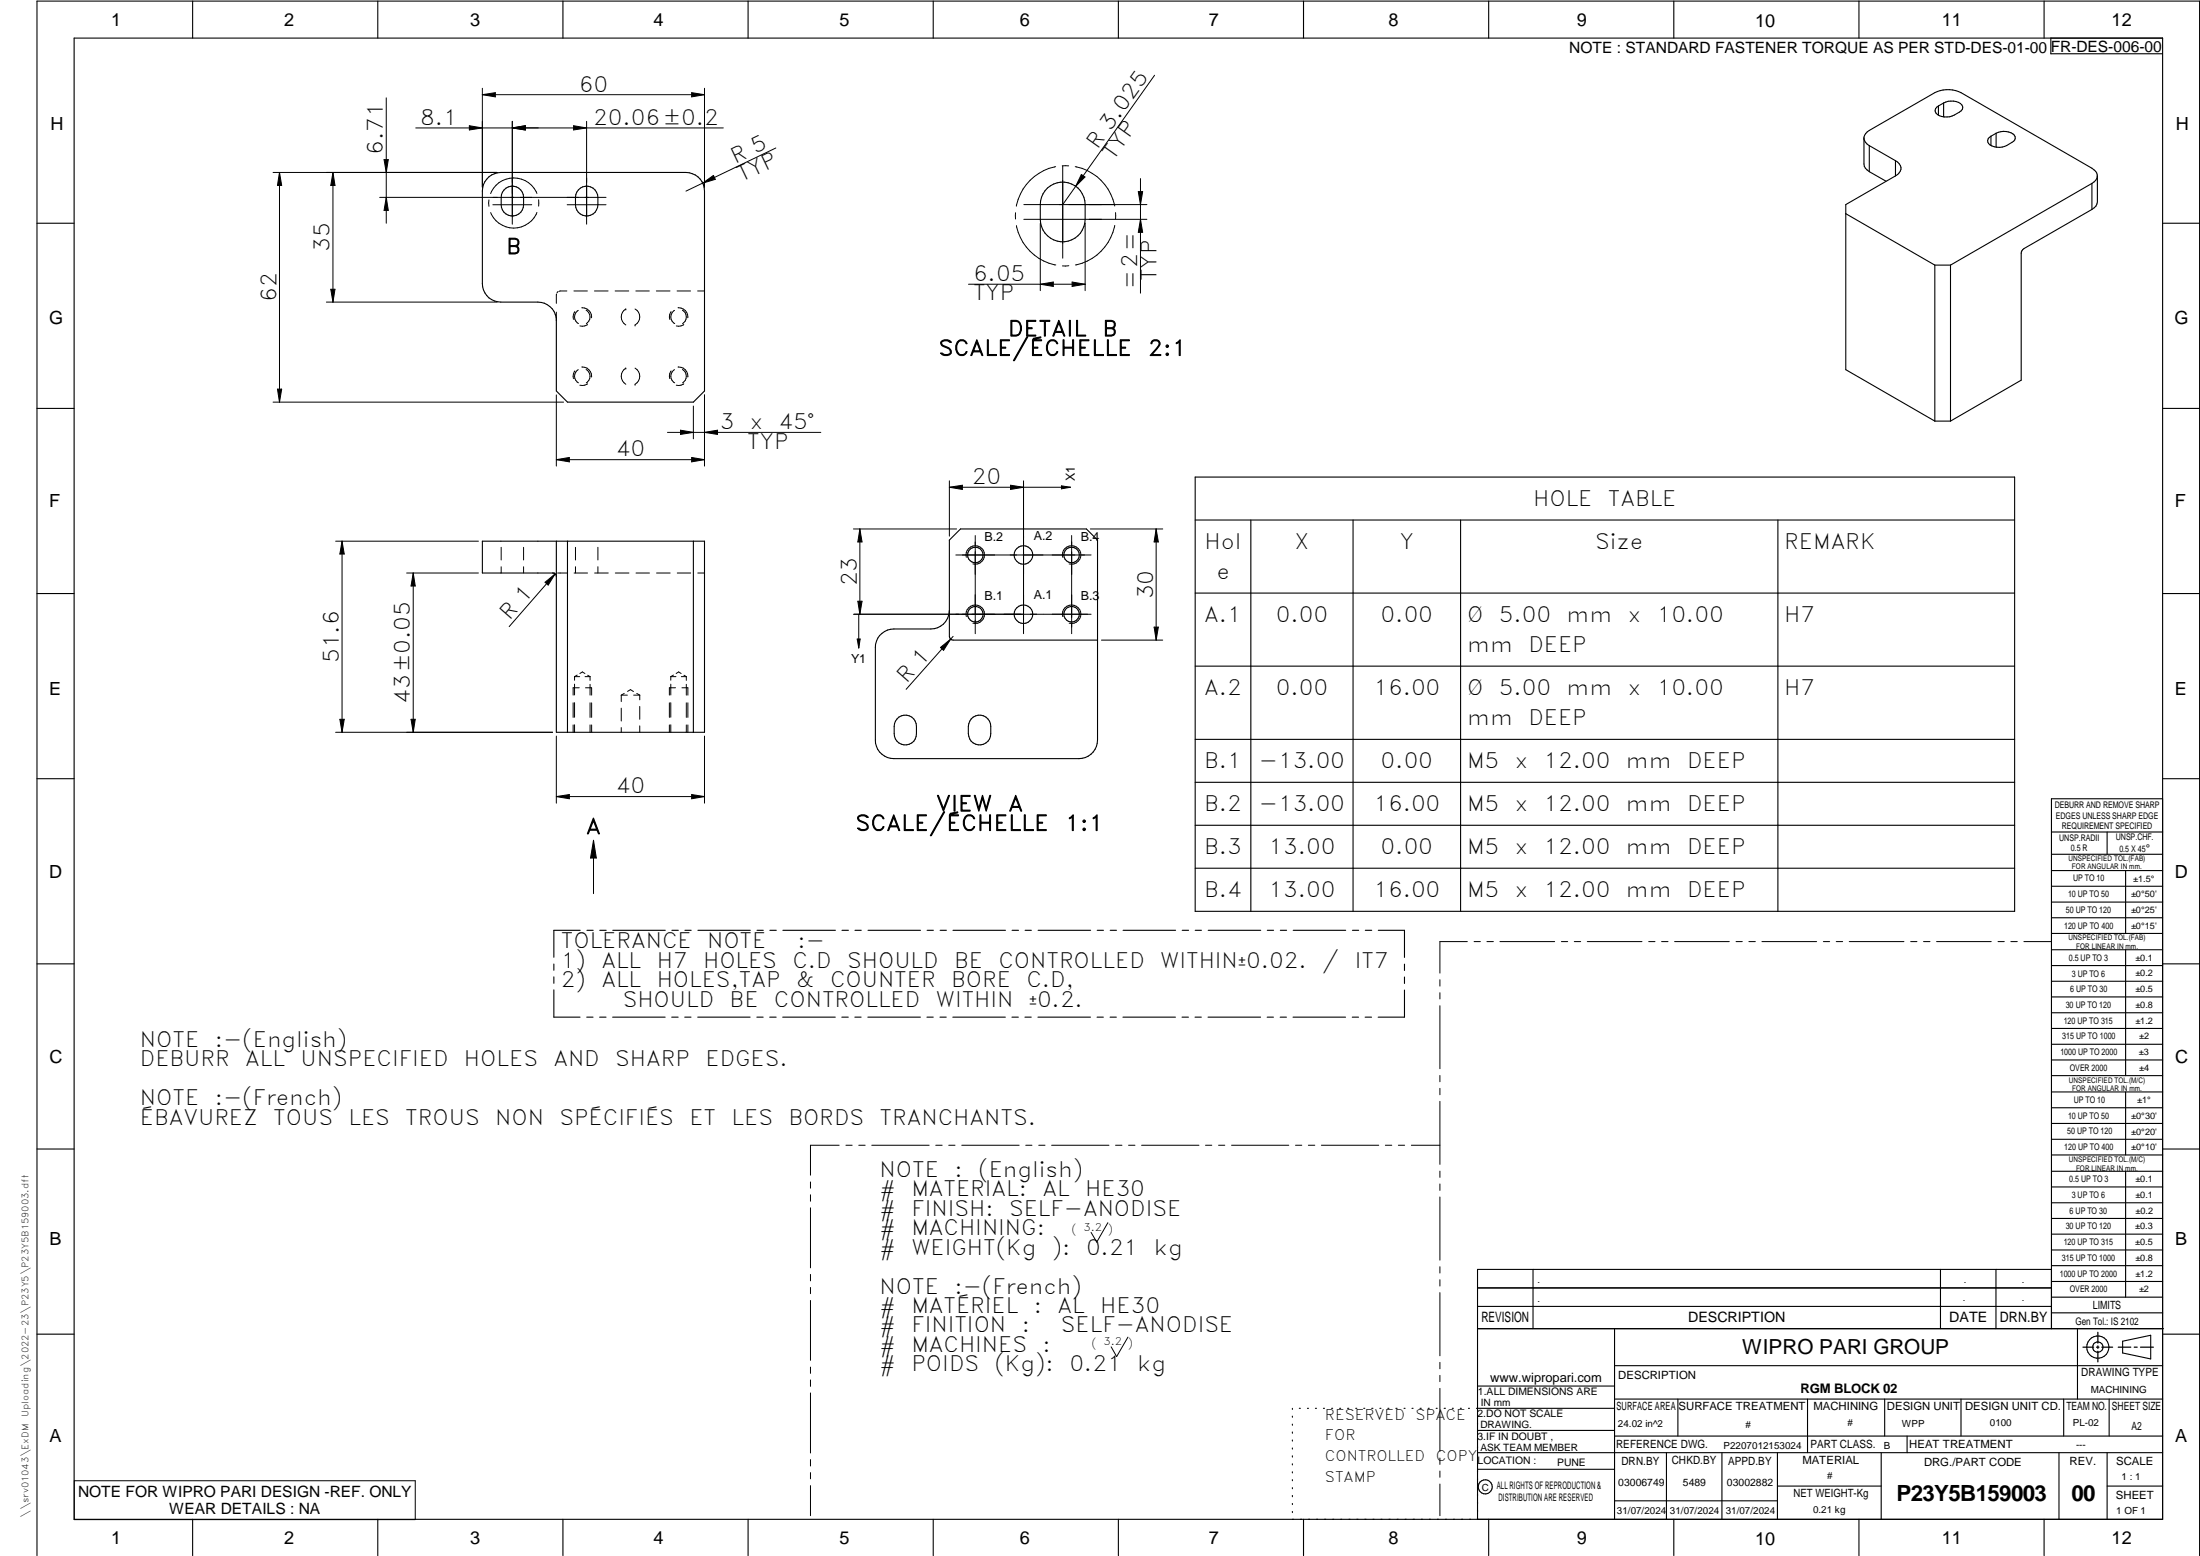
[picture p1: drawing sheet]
<svg xmlns="http://www.w3.org/2000/svg" width="594mm" height="420mm" viewBox="0 0 594 420" stroke-linecap="round" stroke-linejoin="round" font-family="sans-serif">
<g fill="none" stroke="#000" stroke-width=".3">
<path d="M20 10.3h564v400h-564zM52 .3v10M102 .3v10M152 .3v10M202 .3v10M252 .3v10M302 .3v10M352 .3v10M402 .3v10M452 .3v10M502 .3v10M552 .3v10"/>
<path d="M553.8 10.3v4.2h30.2M503.3 37.5a3 3 0 0 0 1.5 1.8M504.8 39.3l7 4.1M504.8 39.3v7.1M523.4 28.6v2.5M524.8 27.8a4.3 4.3 0 0 1 5 .5 1.24 1.24 0 0 1-.7 2 4.9 4.9 0 0 1-6.3 .3 1.24 1.24 0 0 1 .6-2M524.8 27.8v3.7M524.8 27.8l-1.4 .8M537.6 36.8v2.5M539 36v3.8M539 36a4.5 4.5 0 0 1 4.9 .5 1.24 1.24 0 0 1-.6 1.9 4.8 4.8 0 0 1-6.3 .4 1.28 1.28 0 0 1 .6-2M539 36l-1.4 .8"/>
<path d="M132 47.8a5.6 5.6 0 0 1 3.2-1.2h50a5 5 0 0 1 5 5v54l-3 3h-34l-3-3v-19a4.9 4.9 0 0 0-5-5h-10a4.9 4.9 0 0 1-4.9-5v-25a5 5 0 0 1 1.7-3.8zM136.1 51.3a3 3 0 0 1 3.3-.8 3 3 0 0 1 2 2.8 4.3 4.3 0 0 1-1.3 4.5 3 3 0 0 1-4.8-2.5 4.6 4.6 0 0 1 .8-4zM156.2 51.3a3 3 0 0 1 3.3-.8 3 3 0 0 1 2 2.8 4.3 4.3 0 0 1-1.4 4.5 3 3 0 0 1-4.7-2.5 4.6 4.6 0 0 1 .8-4zM282.9 50.8a6.1 6.1 0 0 1 6.5-1.1 6.1 6.1 0 0 1 3.6 5.5 10.6 10.6 0 0 1-.7 6.9 6 6 0 0 1-6.8 3 6 6 0 0 1-4.6-5.9 11.2 11.2 0 0 1 .7-6.8zM498.4 57.7l24.1 13.9M504.8 46.4a2.51 2.51 0 0 1-1.5-2.1v-7.3a2.92 2.92 0 0 1 1.5-1.8l17.7-10.2a8.1 8.1 0 0 1 7 0l35.4 20.4a2.18 2.18 0 0 1 1.4 2.1 2.18 2.18 0 0 1-1.4 2M504.8 46.4l4.5 2.5M511.8 43.4v4.1M511.8 43.4a2.16 2.16 0 0 1 1.5 2 2.16 2.16 0 0 1-1.5 2.1M511.8 47.5l-13.4 7.7v44.6l24.1 13.9M564.9 56.6l-18.4 10.5-.7 .9v34.7l-19.1 11M564.9 49.5v7.1"/>
<path d="M564.9 49.5l-38.2 22.1M566.4 47.5v7a2.46 2.46 0 0 1-1.5 2.1M10 60.3h10M522.5 71.6v42.1M522.5 71.6h4.2M526.7 71.6v42.1M584 60.3h10M10 110.3h10M522.5 113.7h4.2M584 110.3h10M322.7 128.8h221.3v117.3h-221.3zM150.2 146.1v51.6h40v-51.6h-59.9v8.6h19a1.01 1.01 0 0 1 .9 1"/>
<path d="M153.2 146.1v51.6M187.2 146.1v51.6M322.7 140.4h221.3M337.8 140.4v105.7M365.4 140.4v105.7M394.4 140.4v105.7M480.1 140.4v105.7M10 160.3h10M256.4 164.8a5 5 0 0 1-5 5h-10a5 5 0 0 0-5 5v25.1a4.9 4.9 0 0 0 5 5h50a5 5 0 0 0 5-5v-54.1l-3-3h-34l-3 3v26a1.01 1.01 0 0 0 1 1h39M322.7 160.1h221.3M322.7 179.9h221.3M584 160.3h10"/>
<path d="M242.7 193.6a3 3 0 0 1 4.8 2.5 4.4 4.4 0 0 1-1.3 4.5 3 3 0 0 1-4.7-2.5 4.4 4.4 0 0 1 1.2-4.5zM262.2 194.1a3 3 0 0 1 3.4-.8 3 3 0 0 1 1.9 2.8 4.3 4.3 0 0 1-1.3 4.5 3 3 0 0 1-4.7-2.5 5 5 0 0 1 .7-4zM322.7 199.6h221.3M10 210.3h10M322.7 211.2h221.3M584 215.7h-30v143.1M584 210.3h10M322.7 222.8h221.3M322.7 234.4h221.3M554 224.7h30M554 230.7h30M554 235.1h30"/>
<path d="M554 239.3h30M569 224.7v6M574 235.1v17M156.7 251.2h-7.1v7.3M158.5 251.2h1.7M162 251.2h1.7M165.5 251.2h14.2M181.4 251.2h1.8M184.9 251.2h1.7M188.5 251.2h14.1M204.4 251.2h1.7M207.9 251.2h1.7"/>
<path d="M211.4 251.2h14.2M227.4 251.2h1.7M230.9 251.2h1.7M234.4 251.2h14.2M250.4 251.2h1.6M253.9 251.2h1.7M257.3 251.2h14.2M273.3 251.2h1.7M276.8 251.2h1.7M280.3 251.2h14.2M296.3 251.2h1.7M299.8 251.2h1.7"/>
<path d="M303.3 251.2h14.2M319.2 251.2h1.8M322.7 251.2h1.7M326.3 251.2h14.1M342.2 251.2h1.7M345.7 251.2h1.7M349.2 251.2h14.2M365.2 251.2h1.7M368.7 251.2h1.7M372.2 251.2h7.1v7.3M554 243.6h30M554 247.8h30"/>
<path d="M554 252.1h30M554 256.5h30M574 256.5v33.9M10 260.3h10M149.6 260.3v1.7M149.6 263.8v1.7M149.6 267.3v7.4h7M158.4 274.7h1.7M161.9 274.7h1.8M165.4 274.7h14.2M181.4 274.7h1.7M184.9 274.7h1.7"/>
<path d="M188.4 274.7h14.2M204.4 274.7h1.7M207.8 274.7h1.8M211.4 274.7h14.1M227.3 274.7h1.8M230.8 274.7h1.7M234.4 274.7h14.1M250.3 274.7h1.7M253.8 274.7h1.7M257.3 274.7h14.2M273.3 274.7h1.7M276.8 274.7h1.7"/>
<path d="M280.3 274.7h14.2M296.2 274.7h1.7M299.8 274.7h1.6M303.2 274.7h14.2M319.2 274.7h1.7M322.7 274.7h1.7M326.2 274.7h14.2M342.2 274.7h1.7M345.7 274.7h1.7M349.2 274.7h14.1M365.2 274.7h1.7M368.6 274.7h1.8"/>
<path d="M379.3 267.3v7.4h-7.2M379.3 260.4v1.6M379.3 263.8v1.8M554 260.7h30M554 265h30M554 269.2h30M554 273.5h30M554 277.7h30M584 260.3h10M554 282h30M554 286.2h30M554 290.4h30"/>
<path d="M554 294.9h30M554 299.1h30M574 294.9v17M10 310.3h10M554 303.4h30M554 307.6h30M554 311.9h30M554 316.3h30M574 316.3v34M584 310.3h10M554 320.5h30M554 324.8h30"/>
<path d="M554 329h30M554 333.2h30M554 337.5h30M399 358.8h185.2M399 352.8h155M399 347.8h155M414 342.8v16M436 358.8v51.5M524 342.8v16M539 342.8v16M554 341.8h30M554 346h30"/>
<path d="M554 350.3h30M554 354.5h30M554 342.8h-155v67.5M561 358.8v19M10 360.3h10M399 374.3h37M436 377.8h148M453.1 377.8v10M488.1 377.8v14.5M508.9 377.8v10M529.5 377.8v10M557.3 377.8v10"/>
<path d="M569.5 377.8v10M573.2 362.2l7.6-1.6v6.3l-7.6-1.6zM584 368.8h-148M584 360.3h10M349 380.3v.3M349 382.4v.3M349 384.6v.3M349 386.7v.3M349 388.8v.3M349 391v.3M349 393.1v.3M349 395.3v.3"/>
<path d="M349 397.4v.3M349 399.5v.3M350.9 380.3h.2M353.1 380.3h.2M355.2 380.3h.3M357.4 380.3h.3M359.6 380.3h.3M361.7 380.3h.3M363.9 380.3h.3M366.1 380.3h.3M368.3 380.3h.2M370.4 380.3h.3"/>
<path d="M372.6 380.3h.3M374.8 380.3h.3M376.9 380.3h.4M379.1 380.3h.3M381.3 380.3h.3M383.4 380.3h.4M385.6 380.3h.3M387.8 380.3h.3M390 380.3h.3M392.2 380.3h.3M394.3 380.3h.3M396.5 380.3h.3"/>
<path d="M398.7 380.3h37.3M399 396.7h37M399 392.3h185M399 386.2h37M436 387.8h148M450 392.3v18M465 392.3v18M480 392.3v18M508 392.3v18M515 387.8v4.5M556 392.3v18M569 392.3v18"/>
<path d="M52 410.3v9.7M102 410.3v9.7M152 410.3v9.7M202 410.3v9.7M252 410.3v9.7M302 410.3v9.7M349 401.7v.3M349 403.8v.4M349 406v.3M349 408.1v.3M352 410.3v9.7M402 410.3v9.7"/>
<path d="M436 405.3h44M452 410.3v9.7M480 401.3h28M502 410.3v9.7M552 410.3v9.7M569 401.3h15M10 420v-419.7h584v419.7"/>
<circle cx="263.4" cy="149.8" r="2.1"/>
<circle cx="276.4" cy="149.9" r="2.5"/>
<circle cx="289.4" cy="149.8" r="2.1"/>
<circle cx="263.4" cy="165.8" r="2.1"/>
<circle cx="276.4" cy="165.9" r="2.5"/>
<circle cx="289.4" cy="165.9" r="2.1"/>
<circle cx="566.5" cy="363.7" r="1.39"/>
<circle cx="566.5" cy="363.8" r="3"/>
<circle cx="401.1" cy="401.5" r="1.9"/>
</g>
<g fill="none" stroke="#000" stroke-width=".27">
<path d="M104.3 26.4v33.9M112.3 34.5h83M126.7 34l3.6 .5-3.6 .6zM130.3 23.8v26.7M130.3 25.6l3.5-.6v1.2zM130.3 25.6h59.9M138.3 34.5l3.6-.5v1.1zM138.3 32.8v27.7M154.9 34l3.5 .5-3.5 .6zM158.4 32.8v27.7M186.8 25l3.4 .6-3.4 .6zM190.2 23.8v26.7"/>
<path d="M209.5 40l-24.3 11.6M311.8 20.3l-24.8 34.9M73.7 46.6h60.5M75.5 46.6v62M75.5 46.6l.6 3.5h-1.2zM89.9 46.6v35M89.9 46.6l.6 3.5h-1.2zM102.5 53.3h61.2M103.7 43.1h1.2l-.6 3.5zM104.3 53.3l.6 3.5h-1.2zM132 54v1.7M133.1 55.3h10.5"/>
<path d="M145 52.2a6.7 6.7 0 0 0-6.3-4.2 6.7 6.7 0 0 0-6.2 4.3M145 57.4a6.7 6.7 0 0 1-6.2 4.2 6.7 6.7 0 0 1-6.3-4.2M145.5 53.9v1.8M153.2 55.3h10.5M189.8 49.4l2.9-2 .5 1zM274.2 57.4v1.7M276.5 55.2h33.2M276.5 59.2h33.2M285.1 45a13.5 13.5 0 0 0-10.7 10.7M287 44.8v24.9M288.6 44.8h-1.8M290.4 45a13.5 13.5 0 0 1 10.6 10.6"/>
<path d="M292 47.1l1 .7-2.5 2.5zM301.2 57.4v1.7M307.4 51.7h1.2l-.6 3.5zM308 59.2l.6 3.5h-1.2zM308 48.2v31M89.3 78.1h1.2l-.6 3.5zM150.3 79.4l-.1 2.5M150.7 78.7l-.3 .4M153.1 78.6l-2.1 .1M155 78.6h3.6M160.5 78.6h3.7M166.1 78.6h3.7"/>
<path d="M171.7 78.6h3.6M177.2 78.6h3.7M182.8 78.6h3.7M188.4 78.6h1.8M261.5 76.8h31.5M274.5 60.9a13.4 13.4 0 0 0 10.6 10.6M280.9 76.8l3.5-.6v1.1zM280.9 60.3v18.2M288.6 71.8h-1.7M289.5 76.2l3.5 .6-3.5 .5zM293 60.3v18.2M301 60.9a13.5 13.5 0 0 1-10.6 10.6"/>
<path d="M88.1 81.6h46.1M150.2 84.3v2.3M155.2 84.2a2.36 2.36 0 0 0-.4 2M156.2 83.8a2.04 2.04 0 0 0 0 3.6M156.2 99.8a2.04 2.04 0 0 0 0 3.6M157.1 83.1a2.48 2.48 0 0 1 2.6 2.7M157.1 99.1a2.48 2.48 0 0 1 2.6 2.7M158.3 83.8a2.08 2.08 0 0 1 0 3.6M158.3 99.8a2.08 2.08 0 0 1 0 3.6M158.7 87.6a2.36 2.36 0 0 1-2.1 .4M169 83.4a2.51 2.51 0 0 0 0 4.4M169 99.4a2.55 2.55 0 0 0 0 4.4"/>
<path d="M169 83.4h.1M169 99.4h.1M171.5 87.8h.1M171.5 83.4a2.47 2.47 0 0 1 0 4.4M171.5 99.4a2.51 2.51 0 0 1 0 4.4M181.2 84.2a2.36 2.36 0 0 0-.4 2M182.2 99.8a2.04 2.04 0 0 0 0 3.6M182.2 83.8a2.04 2.04 0 0 0 0 3.6M183.1 99.1a2.43 2.43 0 0 1 2.6 2.7M183.1 83.1a2.43 2.43 0 0 1 2.6 2.7M184.3 99.8a2.08 2.08 0 0 1 0 3.6M184.3 83.8a2.08 2.08 0 0 1 0 3.6"/>
<path d="M184.7 87.6a2.31 2.31 0 0 1-2.1 .4M73.7 108.6h78.5M74.9 105.1h1.2l-.6 3.5zM150.2 106.6v19.3M155.2 100.2a2.36 2.36 0 0 0-.4 2M158.7 103.6a2.36 2.36 0 0 1-2.1 .4M171.5 103.8h.1M180.2 116.8h41.5M181.2 100.2a2.36 2.36 0 0 0-.4 2M183.8 116.2l3.4 .6-3.4 .5zM184.7 103.6a2.31 2.31 0 0 1-2.1 .4M187.2 109.6v8.9"/>
<path d="M190.2 106.6v19.3M190.2 116.8l3.6-.6v1.1zM150.2 124.1h40M150.2 124.1l3.5-.6v1.2zM186.8 123.5l3.4 .6-3.4 .6zM256.4 131.6h32.6M256.4 129.8v15M256.4 131.6l3.5-.6v1.2zM272.9 131l3.5 .6-3.5 .6zM276.4 129.8v41.3M286.6 131.2l2.4 .4-2.4 .4zM90.6 146.1h38.6"/>
<path d="M92.4 146.1l.6 3.5h-1.2zM92.4 146.1v51.6M109.8 154.7h19.4M111.6 154.7v43M111.6 154.7l.5 3.5h-1.1zM135.3 147.8v3.4M135.3 153v1.7M141.4 147.8v3.4M141.4 153v1.7M147.2 157.2l2.7-2.2-1.9 3zM149.3 154.7h.6M149.9 155l-12.4 14.2"/>
<path d="M150.6 154.7h2.5M155 154.7h3.7M155.4 147.8v3.4M155.4 153v1.7M160.6 154.7h3.6M161.5 147.8v3.4M161.5 153v1.7M166.2 154.7h3.6M171.7 154.7h3.7M177.3 154.7h3.7M182.9 154.7h3.6M188.4 154.7h1.8"/>
<path d="M230.5 142.8h27.8M232.2 142.8l.6 3.5h-1.2zM232.2 142.8v23.1M258.1 149.9h12.9M260.9 150.5a2.5 2.5 0 0 1 2.2-3.1 2.5 2.5 0 0 1 2.8 2.7 2.5 2.5 0 0 1-3.2 2.2M263.3 144.6v26.5M271.1 149.9h23.5M287 150.5a2.49 2.49 0 0 1 2.2-3.1 2.49 2.49 0 0 1 2.7 2.7 2.49 2.49 0 0 1-3.2 2.2M289.4 144.6v26.5M294.4 142.8h19.6M312.2 142.8l.6 3.5h-1.1zM312.2 142.8v30"/>
<path d="M230.5 165.9h51.1M231.5 172.6h.8l-.4 2.4zM231.6 162.3h1.2l-.6 3.6zM231.9 165.9v9.1M254 174.8l2.7-2.2-1.9 3zM257.4 171.8l-12.7 14.3M260.9 166.5a2.5 2.5 0 0 1 2.2-3.1 2.5 2.5 0 0 1 2.8 2.7 2.5 2.5 0 0 1-3.2 2.2M281.7 165.9h12.9M287 166.5a2.49 2.49 0 0 1 2.2-3.1 2.49 2.49 0 0 1 2.7 2.7 2.49 2.49 0 0 1-3.2 2.2M297.4 172.8h16.6M311.7 169.3h1.1l-.6 3.5zM90.6 197.7h58.6"/>
<path d="M91.8 194.2h1.2l-.6 3.5zM111 194.2h1.1l-.5 3.5zM150.2 198.8v18.1M154.8 189.8v3.9M154.8 195.7v2M155.1 182.7h1.4M155.1 182.7v1M155.1 184.7v3M155.1 189.7v4M155.1 195.7v2M155.9 182.3l-.8 .4M156.4 185.7h-1.6v2"/>
<path d="M156.6 181.9l.7-.5 .6 .5M158 182.7h1.3M158.1 185.7h1.7v2M158.7 182.3l.6 .4M159.3 182.7v1M159.3 184.8v2.9M159.3 189.8v3.9M159.3 195.7v2M159.8 189.8v3.9M159.8 195.7v2M167.8 187.7h1.6M167.8 187.7v1.7"/>
<path d="M167.8 191.2v3.5M167.8 196.5v1.2M168.6 187.2l-.8 .5M169.5 186.7l.8-.5 .8 .5M171.1 187.7h1.7M172 187.2l.8 .5M172.8 187.7v1.3M172.8 190.8v3.4M172.8 196v1.7M180.8 189.8v3.9M180.8 195.7v2M181.1 182.7v1"/>
<path d="M181.1 184.7v3M181.1 189.7v4M181.1 195.7v2M181.1 182.7h1.4M181.9 182.3l-.8 .4M182.4 185.7h-1.6v2M182.6 181.9l.7-.5 .6 .5M184 182.7h1.3M184.1 185.7h1.7v2M184.7 182.3l.6 .4M185.3 182.7v1M185.3 184.8v2.9"/>
<path d="M185.3 189.8v3.9M185.3 195.7v2M185.8 189.8v3.9M185.8 195.7v2M190.2 198.8v18.1M150.2 215.1h40M150.2 215.1l3.5-.6v1.2zM186.8 214.5l3.4 .6-3.4 .6zM160.3 226.9v14.4M160.3 226.9l.7 4.8h-1.5zM396.2 254.3h-7.4v8.5M398.1 254.3h1.6"/>
<path d="M401.5 254.3h1.8M405 254.3h14.8M421.6 254.3h1.7M425.1 254.3h1.7M428.6 254.3h14.8M445.2 254.3h1.7M448.7 254.3h1.7M452.2 254.3h14.8M468.8 254.3h1.7M472.3 254.3h1.7M475.8 254.3h14.8M492.4 254.3h1.7"/>
<path d="M495.8 254.3h1.8M499.4 254.3h14.7M516 254.3h1.6M519.4 254.3h1.8M522.9 254.3h14.8M539.5 254.3h1.7M543 254.3h1.7M546.5 254.3h7.4M388.8 264.5v1.8M388.8 268.1v1.6M388.8 271.6v17M388.8 290.4v1.7"/>
<path d="M388.8 293.9v1.7M388.8 297.4v17M218.9 319.2v1.6M226.6 309.2h-7.7v8.1M228.4 309.2h1.7M231.9 309.2h1.7M235.4 309.2h15.5M252.7 309.2h1.7M256.2 309.2h1.7M259.7 309.2h15.5M277 309.2h1.7M280.5 309.2h1.7"/>
<path d="M284 309.2h15.5M301.2 309.2h1.8M304.8 309.2h1.7M308.3 309.2h15.5M325.5 309.2h1.7M329.1 309.2h1.6M332.6 309.2h15.4M349.8 309.2h1.7M353.3 309.2h1.7M356.8 309.2h15.5M374.1 309.2h1.7M377.6 309.2h1.7"/>
<path d="M381.1 309.2h7.7M388.8 316.2v1.7M388.8 319.7v1.7M218.9 322.6v1.8M218.9 326.1v16.2M299.2 330.2l-3 5.2-1.6-2.6M388.8 323.2v17.1M218.9 344.1v1.8M218.9 347.6v1.7M218.9 351.2v16.1M388.8 342.1v1.6M388.8 345.6v1.7"/>
<path d="M388.8 349v17.1M218.9 369.1v1.7M218.9 372.6v1.8M218.9 376.1v16.2M304.6 361.1l-3.1 5.2-1.4-2.6M388.8 367.9v1.7M388.8 371.4v1.7M388.8 374.9v17M20.1 399.8h92v10.5h-92zM218.9 394.1v1.8M218.9 397.6v1.7M388.8 393.7v1.7"/>
<path d="M388.8 397.2v1.7M218.9 401.2v8.1M388.8 400.7v8.6"/>
</g>
<path d="M566.5 359.7v3M562.5 363.8h2.9M566.1 363.8h.7M566.5 363.4v.7M566.5 364.9v2.8M567.6 363.8h2.9M572 363.8h3.4M576.3 363.8h.8M578 363.8h3.5" fill="none" stroke="#000" stroke-width=".34"/>
<g fill="#000">
<path d="M126.7 34l3.6 .5-3.6 .6zM130.3 25.6l3.5-.6v1.2zM138.3 34.5l3.6-.5v1.1zM154.9 34l3.5 .5-3.5 .6zM186.8 25l3.4 .6-3.4 .6zM75.5 46.6l.6 3.5h-1.2zM89.9 46.6l.6 3.5h-1.2zM103.7 43.1h1.2l-.6 3.5zM104.3 53.3l.6 3.5h-1.2zM189.8 49.4l2.9-2 .5 1zM292 47.1l1 .7-2.5 2.5zM307.4 51.7h1.2l-.6 3.5z"/>
<path d="M89.3 78.1h1.2l-.6 3.5zM280.9 76.8l3.5-.6v1.1zM289.5 76.2l3.5 .6-3.5 .5zM308 59.2l.6 3.5h-1.2zM74.9 105.1h1.2l-.6 3.5zM183.8 116.2l3.4 .6-3.4 .5zM190.2 116.8l3.6-.6v1.1zM150.2 124.1l3.5-.6v1.2zM186.8 123.5l3.4 .6-3.4 .6zM256.4 131.6l3.5-.6v1.2zM272.9 131l3.5 .6-3.5 .6zM286.6 131.2l2.4 .4-2.4 .4z"/>
<path d="M92.4 146.1l.6 3.5h-1.2zM111.6 154.7l.5 3.5h-1.1zM147.2 157.2l2.7-2.2-1.9 3zM232.2 142.8l.6 3.5h-1.2zM312.2 142.8l.6 3.5h-1.1zM231.5 172.6h.8l-.4 2.4zM231.6 162.3h1.2l-.6 3.6zM254 174.8l2.7-2.2-1.9 3zM311.7 169.3h1.1l-.6 3.5zM91.8 194.2h1.2l-.6 3.5zM111 194.2h1.1l-.5 3.5zM150.2 215.1l3.5-.6v1.2z"/>
<path d="M186.8 214.5l3.4 .6-3.4 .6zM160.3 226.9l.7 4.8h-1.5z"/>
</g>
<g font-size="6">
<text x="512.1" y="405.2">P23Y5B159003</text>
<text x="559.4" y="405.2">00</text>
</g>
<g font-size="5.7">
<text x="156.3" y="24.7">60</text>
<text x="113.5" y="33.7">8.1</text>
<text x="160.2" y="33.7">20.06±0.2</text>
<text x="103.4" y="41.7" transform="rotate(-90 103.4 41.7)">6.71</text>
<text x="296.4" y="40.5" transform="rotate(-55 296.4 40.5)">R 3.025</text>
<text x="198.5" y="44.3" transform="rotate(-26 198.5 44.3)">R 5</text>
<text x="300.6" y="43.5" transform="rotate(-55 300.6 43.5)">TYP</text>
<text x="200.2" y="49.3" transform="rotate(-26 200.2 49.3)">TYP</text>
<text x="89" y="68" transform="rotate(-90 89 68)">35</text>
<text x="136.7" y="68.6">B</text>
<text x="262.8" y="75.9">6.05</text>
<text x="307.1" y="78" transform="rotate(-90 307.1 78)">=2=</text>
<text x="312.3" y="75.9" transform="rotate(-90 312.3 75.9)">TYP</text>
<text x="74.6" y="81.5" transform="rotate(-90 74.6 81.5)">62</text>
<text x="262.8" y="81.1">TYP</text>
<text x="272.2" y="90.8">DETAIL</text>
<text x="297.7" y="90.8">B</text>
<text x="253.4" y="96">SCALE/ÉCHELLE</text>
<text x="310" y="96">2:1</text>
<text x="194.3" y="115.9">3</text>
<text x="202.5" y="115.9">x</text>
<text x="210.3" y="115.9">45°</text>
<text x="166.3" y="123.2">40</text>
<text x="201.8" y="121.1">TYP</text>
<text x="262.4" y="130.7">20</text>
<text x="414" y="136.5">HOLE</text>
<text x="434.2" y="136.5">TABLE</text>
<text x="325.2" y="148.1">Hol</text>
<text x="349.6" y="148.1">X</text>
<text x="378" y="148.1">Y</text>
<text x="430.7" y="148.1">Size</text>
<text x="481.8" y="148.1">REMARK</text>
<text x="231.3" y="158.3" transform="rotate(-90 231.3 158.3)">23</text>
<text x="311.4" y="161.8" transform="rotate(-90 311.4 161.8)">30</text>
<text x="328.5" y="156.3">e</text>
<text x="137.6" y="167.7" transform="rotate(-49 137.6 167.7)">R 1</text>
<text x="325.2" y="167.9">A.1</text>
<text x="344.5" y="167.9">0.00</text>
<text x="372.8" y="167.9">0.00</text>
<text x="396.1" y="167.9">Ø</text>
<text x="404.7" y="167.9">5.00</text>
<text x="423" y="167.9">mm</text>
<text x="439.6" y="167.9">x</text>
<text x="447.4" y="167.9">10.00</text>
<text x="481.8" y="167.9">H7</text>
<text x="91.5" y="179" transform="rotate(-90 91.5 179)">51.6</text>
<text x="396.1" y="176">mm</text>
<text x="412.7" y="176">DEEP</text>
<text x="244.8" y="184.7" transform="rotate(-48 244.8 184.7)">R 1</text>
<text x="110.7" y="190.1" transform="rotate(-90 110.7 190.1)">43±0.05</text>
<text x="325.2" y="187.6">A.2</text>
<text x="344.5" y="187.6">0.00</text>
<text x="370.9" y="187.6">16.00</text>
<text x="396.1" y="187.6">Ø</text>
<text x="404.7" y="187.6">5.00</text>
<text x="423" y="187.6">mm</text>
<text x="439.6" y="187.6">x</text>
<text x="447.4" y="187.6">10.00</text>
<text x="481.8" y="187.6">H7</text>
<text x="396.1" y="195.7">mm</text>
<text x="412.7" y="195.7">DEEP</text>
<text x="325.2" y="207.3">B.1</text>
<text x="339.9" y="207.3">-13.00</text>
<text x="372.8" y="207.3">0.00</text>
<text x="396.1" y="207.3">M5</text>
<text x="409" y="207.3">x</text>
<text x="416.8" y="207.3">12.00</text>
<text x="439" y="207.3">mm</text>
<text x="455.6" y="207.3">DEEP</text>
<text x="166.3" y="214.2">40</text>
<text x="252.8" y="219">VIEW</text>
<text x="272.3" y="219">A</text>
<text x="325.2" y="218.9">B.2</text>
<text x="339.9" y="218.9">-13.00</text>
<text x="370.9" y="218.9">16.00</text>
<text x="396.1" y="218.9">M5</text>
<text x="409" y="218.9">x</text>
<text x="416.8" y="218.9">12.00</text>
<text x="439" y="218.9">mm</text>
<text x="455.6" y="218.9">DEEP</text>
<text x="158.2" y="225.2">A</text>
<text x="231" y="224.3">SCALE/ÉCHELLE</text>
<text x="287.6" y="224.3">1:1</text>
<text x="325.2" y="230.6">B.3</text>
<text x="342.6" y="230.6">13.00</text>
<text x="372.8" y="230.6">0.00</text>
<text x="396.1" y="230.6">M5</text>
<text x="409" y="230.6">x</text>
<text x="416.8" y="230.6">12.00</text>
<text x="439" y="230.6">mm</text>
<text x="455.6" y="230.6">DEEP</text>
<text x="325.2" y="242.2">B.4</text>
<text x="342.6" y="242.2">13.00</text>
<text x="370.9" y="242.2">16.00</text>
<text x="396.1" y="242.2">M5</text>
<text x="409" y="242.2">x</text>
<text x="416.8" y="242.2">12.00</text>
<text x="439" y="242.2">mm</text>
<text x="455.6" y="242.2">DEEP</text>
<text x="151.5" y="256.1">TOLERANCE</text>
<text x="191" y="256.1">NOTE</text>
<text x="215.3" y="256.1">:-</text>
<text x="151.5" y="261.4">1)</text>
<text x="162.4" y="261.4">ALL</text>
<text x="177.3" y="261.4">H7</text>
<text x="189.9" y="261.4">HOLES</text>
<text x="214" y="261.4">C.D</text>
<text x="228.8" y="261.4">SHOULD</text>
<text x="257.7" y="261.4">BE</text>
<text x="269.6" y="261.4">CONTROLLED</text>
<text x="313.3" y="261.4">WITHINu0.02.</text>
<text x="357" y="261.4">/</text>
<text x="365.8" y="261.4">IT7</text>
<text x="151.5" y="266.6">2)</text>
<text x="162.4" y="266.6">ALL</text>
<text x="177.3" y="266.6">HOLES,TAP</text>
<text x="215" y="266.6">&amp;</text>
<text x="224.1" y="266.6">COUNTER</text>
<text x="256.9" y="266.6">BORE</text>
<text x="277.2" y="266.6">C.D,</text>
<text x="168.2" y="271.9">SHOULD</text>
<text x="197" y="271.9">BE</text>
<text x="209" y="271.9">CONTROLLED</text>
<text x="252.7" y="271.9">WITHIN</text>
<text x="37.8" y="282.7">NOTE</text>
<text x="37.8" y="288">DEBURR</text>
<text x="58" y="282.7">:-(English)</text>
<text x="66.2" y="288">ALL</text>
<text x="81.1" y="288">UNSPECIFIED</text>
<text x="125.3" y="288">HOLES</text>
<text x="149.4" y="288">AND</text>
<text x="166.1" y="288">SHARP</text>
<text x="190.5" y="288">EDGES.</text>
<text x="37.8" y="298.4">NOTE</text>
<text x="58" y="298.4">:-(French)</text>
<text x="37.8" y="303.7">ÉBAVUREZ</text>
<text x="73.8" y="303.7">TOUS</text>
<text x="94.1" y="303.7">LES</text>
<text x="109.4" y="303.7">TROUS</text>
<text x="133.7" y="303.7">NON</text>
<text x="151.1" y="303.7">SPÉCIFIÉS</text>
<text x="186.1" y="303.7">ET</text>
<text x="197.5" y="303.7">LES</text>
<text x="212.9" y="303.7">BORDS</text>
<text x="237.5" y="303.7">TRANCHANTS.</text>
<text x="237.5" y="317.8">NOTE</text>
<text x="257.7" y="317.8">:</text>
<text x="264.1" y="317.8">(English)</text>
<text x="237.5" y="323">#</text>
<text x="246.1" y="323">MATERIAL:</text>
<text x="281.5" y="323">AL</text>
<text x="293" y="323">HE30</text>
<text x="237.5" y="328.3">#</text>
<text x="246.1" y="328.3">FINISH:</text>
<text x="272.5" y="328.3">SELF-ANODISE</text>
<text x="237.5" y="333.5">#</text>
<text x="246.1" y="333.5">MACHINING:</text>
<text x="237.5" y="338.8">#</text>
<text x="246.1" y="338.8">WEIGHT(Kg</text>
<text x="284" y="338.8">):</text>
<text x="293.3" y="338.8">0.21</text>
<text x="311.6" y="338.8">kg</text>
<text x="237.5" y="349.3">NOTE</text>
<text x="257.7" y="349.3">:-(French)</text>
<text x="237.5" y="354.5">#</text>
<text x="237.5" y="359.8">#</text>
<text x="246.1" y="359.8">FINITION</text>
<text x="246.1" y="354.5">MATÉRIEL</text>
<text x="275.9" y="359.8">:</text>
<text x="279.2" y="354.5">:</text>
<text x="285.6" y="354.5">AL</text>
<text x="286.5" y="359.8">SELF-ANODISE</text>
<text x="297.1" y="354.5">HE30</text>
<text x="237.5" y="365">#</text>
<text x="246.1" y="365">MACHINES</text>
<text x="281.5" y="365">:</text>
<text x="237.5" y="370.3">#</text>
<text x="246.1" y="370.3">POIDS</text>
<text x="268.5" y="370.3">(Kg):</text>
<text x="288.8" y="370.3">0.21</text>
<text x="307.1" y="370.3">kg</text>
</g>
<text font-size="5.6" x="470.5" y="365.5">WIPRO PARI GROUP</text>
<text font-size="5.4" x="277.9" y="271.9">u0.2.</text>
<g font-size="4.9">
<text x="30" y="6.9">1</text>
<text x="76.7" y="6.9">2</text>
<text x="127" y="6.9">3</text>
<text x="176.5" y="6.9">4</text>
<text x="226.7" y="6.9">5</text>
<text x="275.4" y="6.9">6</text>
<text x="326.4" y="6.9">7</text>
<text x="375" y="6.9">8</text>
<text x="425.8" y="6.9">9</text>
<text x="473.9" y="7.3">10</text>
<text x="524.3" y="6.9">11</text>
<text x="570.2" y="6.9">12</text>
<text x="13.6" y="35.1">H</text>
<text x="587.6" y="35.1">H</text>
<text x="13.2" y="87.5">G</text>
<text x="587.2" y="87.5">G</text>
<text x="13.2" y="137">F</text>
<text x="587.2" y="137">F</text>
<text x="13.2" y="187.6">E</text>
<text x="587.2" y="187.6">E</text>
<text x="13.2" y="237">D</text>
<text x="587.2" y="237">D</text>
<text x="13.4" y="287.1">C</text>
<text x="587.4" y="287.1">C</text>
<text x="13.4" y="336.2">B</text>
<text x="587.4" y="336.2">B</text>
<text x="13.4" y="389.3">A</text>
<text x="587.4" y="389.3">A</text>
<text x="30" y="416.9">1</text>
<text x="76.7" y="416.9">2</text>
<text x="127" y="416.9">3</text>
<text x="176.5" y="416.9">4</text>
<text x="226.7" y="416.9">5</text>
<text x="275.4" y="416.9">6</text>
<text x="326.4" y="416.9">7</text>
<text x="375" y="416.9">8</text>
<text x="425.8" y="416.9">9</text>
<text x="473.9" y="417.3">10</text>
<text x="524.3" y="416.9">11</text>
<text x="570.2" y="416.9">12</text>
</g>
<g font-size="4.2">
<text x="423.7" y="14.3">NOTE : STANDARD FASTENER TORQUE AS PER STD-DES-01-00</text>
<text x="553.8" y="14">FR-DES-006-00</text>
<text x="21.1" y="404.3">NOTE FOR WIPRO PARI DESIGN -REF. ONLY</text>
<text x="45.7" y="408.8">WEAR DETAILS : NA</text>
</g>
<g font-size="3.9">
<text x="400" y="357.1">REVISION</text>
<text x="455.9" y="357.1">DESCRIPTION</text>
<text x="526.4" y="357.1">DATE</text>
<text x="540" y="357.1">DRN.BY</text>
<text x="357.8" y="383.3">RESERVED</text>
<text x="382.3" y="383.3">SPACE</text>
<text x="357.8" y="388.9">FOR</text>
<text x="357.8" y="394.5">CONTROLLED</text>
<text x="387.8" y="394.5">COPY</text>
<text x="357.8" y="400">STAMP</text>
</g>
<text font-size="3.6" x="486.2" y="376.1">RGM BLOCK 02</text>
<text font-size="3.5" x="402.4" y="373.3">www.wipropari.com</text>
<g font-size="3.4">
<text x="290.2" y="129.9" transform="rotate(-90 290.2 129.9)">X1</text>
<text x="265.8" y="146">B.2</text>
<text x="279.1" y="145.8">A.2</text>
<text x="291.8" y="146">B.4</text>
<text x="279.1" y="161.8">A.1</text>
<text x="265.8" y="162">B.1</text>
<text x="291.8" y="162">B.3</text>
<text x="229.8" y="179.1">Y1</text>
</g>
<g font-size="3.1">
<text x="565.1" y="353.5">LIMITS</text>
<text x="562" y="371.7">DRAWING TYPE</text>
<text x="437" y="372.3">DESCRIPTION</text>
<text x="436.5" y="380.8">SURFACE AREA</text>
<text x="453.3" y="380.8">SURFACE TREATMENT</text>
<text x="489.7" y="380.8">MACHINING</text>
<text x="509.5" y="380.8">DESIGN UNIT</text>
<text x="530.6" y="380.8">DESIGN UNIT CD.</text>
<text x="558" y="380.6">TEAM NO.</text>
<text x="570.3" y="380.7">SHEET SIZE</text>
<text x="575.6" y="386.1">A2</text>
<text x="436.4" y="391.1">REFERENCE DWG.</text>
<text x="437.8" y="395.5">DRN.BY</text>
<text x="451.4" y="395.4">CHKD.BY</text>
<text x="466.6" y="395.5">APPD.BY</text>
<text x="486.7" y="395.4">MATERIAL</text>
<text x="488.9" y="390.9">PART CLASS.</text>
<text x="515.6" y="390.9">HEAT TREATMENT</text>
<text x="519.6" y="395.9">DRG./PART CODE</text>
<text x="558.9" y="395.5">REV.</text>
<text x="571.4" y="395.6">SCALE</text>
<text x="484.3" y="404.2">NET WEIGHT-Kg</text>
<text x="571.4" y="404.7">SHEET</text>
</g>
<text font-size="3" x="579.5" y="230.1">°</text>
<g font-size="2.8">
<text x="289.3" y="332.9">( 3.2 )</text>
<text x="560.4" y="357.7">Gen Tol.: IS 2102</text>
<text x="294.8" y="363.8">( 3.2 )</text>
<text x="399.1" y="376.6">1.ALL DIMENSIONS ARE</text>
<text x="399" y="382.7">2.DO NOT SCALE</text>
<text x="399" y="388.7">3.IF IN DOUBT ,</text>
<text x="399" y="395.4">LOCATION :</text>
<text x="420.5" y="396">PUNE</text>
<text x="404.2" y="402">ALL RIGHTS OF REPRODUCTION &amp;</text>
<text x="437" y="401.2">03006749</text>
<text x="454.4" y="401.2">5489</text>
<text x="466.3" y="401.2">03002882</text>
<text x="404.7" y="405.4">DISTRIBUTION ARE RESERVED</text>
</g>
<g font-size="2.7">
<text x="564.6" y="376.2">MACHINING</text>
<text x="399.9" y="379.7">IN mm</text>
<text x="399.7" y="385.7">DRAWING.</text>
<text x="436.9" y="385.4">24.02 in^2</text>
<text x="471.4" y="385.5">#</text>
<text x="498.9" y="385">#</text>
<text x="513.6" y="385.3">WPP</text>
<text x="537.3" y="385.1">0100</text>
<text x="559.7" y="385.1">PL-02</text>
<text x="399.7" y="391.8">ASK TEAM MEMBER</text>
<text x="465.4" y="391.2">P2207012153024</text>
<text x="508.7" y="391.2">B</text>
<text x="560.6" y="391.1">---</text>
<text x="493.4" y="399.5">#</text>
<text x="572.8" y="399.7">1 : 1</text>
<text x="400.1" y="402.5">C</text>
<text x="436.6" y="408.7">31/07/2024</text>
<text x="450.9" y="408.8">31/07/2024</text>
<text x="466" y="408.9">31/07/2024</text>
<text x="489.6" y="408.5">0.21 kg</text>
<text x="571.4" y="408.7">1 OF 1</text>
</g>
<g font-size="2.5">
<text x="554.9" y="218.3">DEBURR AND REMOVE SHARP</text>
<text x="555.2" y="221">EDGES UNLESS SHARP EDGE</text>
<text x="556.1" y="227.1">UNSP.RADII</text>
<text x="556.8" y="223.8">REQUIREMENT SPECIFIED</text>
<text x="571.4" y="226.9">UNSP.CHF.</text>
<text x="559.2" y="229.9">0.5 R</text>
<text x="572.3" y="230.1">0.5 X 45</text>
<text x="559.8" y="238">UP TO 10</text>
<text x="576.1" y="238.1">±1.5°</text>
<text x="558.5" y="242.2">10 UP TO 50</text>
<text x="575.5" y="242.3">±0°50'</text>
<text x="557.4" y="250.7">120 UP TO 400</text>
<text x="557.9" y="246.5">50 UP TO 120</text>
<text x="575.5" y="250.7">±0°15'</text>
<text x="575.5" y="246.5">±0°25'</text>
<text x="558.7" y="259.4">0.5 UP TO 3</text>
<text x="559.5" y="263.7">3 UP TO 6</text>
<text x="576.6" y="263.6">±0.2</text>
<text x="576.6" y="259.4">±0.1</text>
<text x="559" y="267.9">6 UP TO 30</text>
<text x="576.6" y="267.9">±0.5</text>
<text x="557.8" y="272.2">30 UP TO 120</text>
<text x="576.6" y="272.2">±0.8</text>
<text x="556.9" y="280.7">315 UP TO 1000</text>
<text x="557.3" y="276.4">120 UP TO 315</text>
<text x="576.6" y="276.4">±1.2</text>
<text x="577.7" y="280.7">±2</text>
<text x="556.4" y="284.9">1000 UP TO 2000</text>
<text x="577.6" y="284.9">±3</text>
<text x="558.9" y="289.2">OVER 2000</text>
<text x="577.7" y="289.3">±4</text>
<text x="560" y="297.9">UP TO 10</text>
<text x="577.1" y="297.9">±1°</text>
<text x="558.5" y="302.1">10 UP TO 50</text>
<text x="575.5" y="302.1">±0°30'</text>
<text x="557.4" y="310.6">120 UP TO 400</text>
<text x="558.2" y="306.3">50 UP TO 120</text>
<text x="575.5" y="310.6">±0°10'</text>
<text x="575.5" y="306.4">±0°20'</text>
<text x="558.8" y="319.2">0.5 UP TO 3</text>
<text x="559.4" y="323.4">3 UP TO 6</text>
<text x="576.6" y="319.2">±0.1</text>
<text x="576.6" y="323.5">±0.1</text>
<text x="558.9" y="327.7">6 UP TO 30</text>
<text x="576.7" y="327.7">±0.2</text>
<text x="557.8" y="332">30 UP TO 120</text>
<text x="576.6" y="332">±0.3</text>
<text x="556.8" y="340.5">315 UP TO 1000</text>
<text x="557.3" y="336.3">120 UP TO 315</text>
<text x="576.6" y="336.3">±0.5</text>
<text x="576.6" y="340.5">±0.8</text>
<text x="415.2" y="346.4">.</text>
<text x="530.3" y="346.5">.</text>
<text x="545.9" y="346.4">.</text>
<text x="556.2" y="344.7">1000 UP TO 2000</text>
<text x="576.6" y="344.7">±1.2</text>
<text x="415.2" y="351.5">.</text>
<text x="530" y="351.3">.</text>
<text x="545.9" y="351.4">.</text>
<text x="558.9" y="349">OVER 2000</text>
<text x="577.6" y="349">±2</text>
</g>
<g font-size="2.4">
<text x="7.7" y="382.7" transform="rotate(-90 7.7 382.7)">Uploading\2022-23\P23Y5\P23Y5B159003.dft</text>
<text x="7.7" y="409.8" transform="rotate(-90 7.7 409.8)">\\srv01043\ExDM</text>
</g>
<g font-size="2.1">
<text x="558.5" y="232.4">UNSPECIFIED TOL.(FAB)</text>
<text x="559.5" y="234.7">FOR ANGULAR IN mm.</text>
<text x="558.6" y="253.9">UNSPECIFIED TOL.(FAB)</text>
<text x="560.7" y="256.3">FOR LINEAR IN mm.</text>
<text x="558.7" y="292.3">UNSPECIFIED TOL.(M/C)</text>
<text x="559.6" y="294.7">FOR ANGULAR IN mm.</text>
<text x="558.7" y="313.7">UNSPECIFIED TOL.(M/C)</text>
<text x="560.6" y="316.1">FOR LINEAR IN mm.</text>
</g>
</svg>
